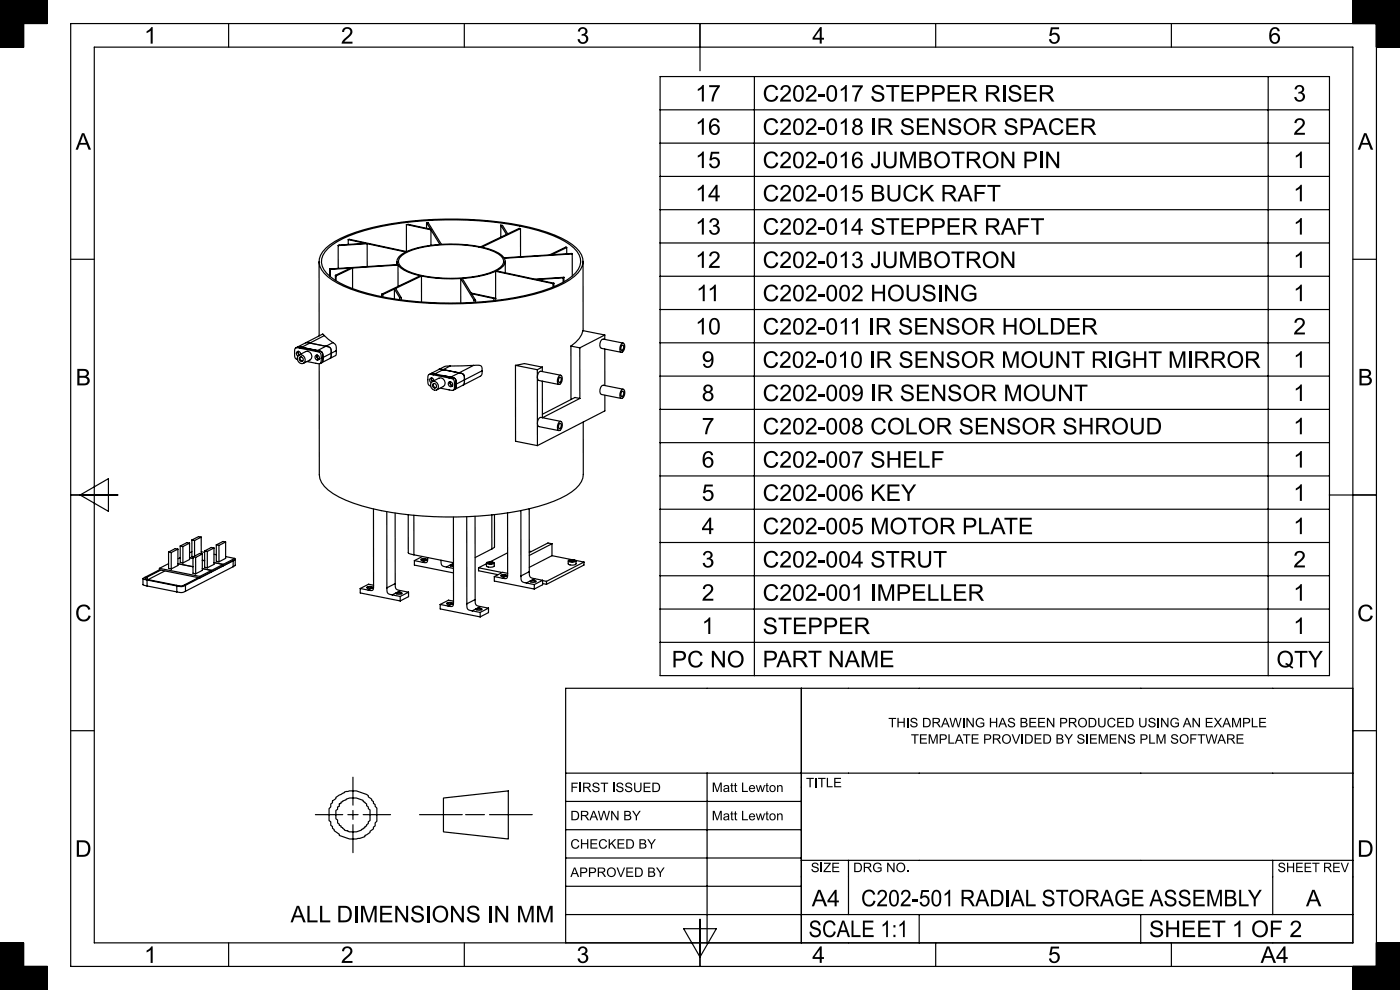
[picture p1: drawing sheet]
<svg xmlns="http://www.w3.org/2000/svg" width="297mm" height="210mm" viewBox="0 0 297 210" stroke-linecap="round" stroke-linejoin="round" font-family="sans-serif">
<g fill="none" stroke="#000" stroke-width=".25">
<path d="M0 .9h10M0 .8h10M0 .7h10M0 .6h10M0 .5h10M0 .4h10M0 .3h10M0 .2h10M0 .1h10M0 10h5M0 9.9h5M0 9.8h5"/>
<path d="M0 9.7h5M0 9.6h5M0 9.5h5M0 9.4h5M0 9.3h5M0 9.2h5M0 9.1h5M0 9h5M0 8.9h5M0 8.8h5M0 8.7h5M0 8.6h5"/>
<path d="M0 8.5h5M0 8.4h5M0 8.3h5M0 8.2h5M0 8.1h5M0 8h5M0 7.9h5M0 7.8h5M0 7.7h5M0 7.6h5M0 7.5h5M0 7.4h5"/>
<path d="M0 7.3h5M0 7.2h5M0 7.1h5M0 7h5M0 6.9h5M0 6.8h5M0 6.7h5M0 6.6h5M0 6.5h5M0 6.4h5M0 6.3h5M0 6.2h5"/>
<path d="M0 6.1h5M0 6h5M0 5.9h5M0 5.8h5M0 5.7h5M0 5.6h5M0 5.5h5M0 5.4h5M0 5.3h5M0 5.2h5M0 5.1h5M0 5h5"/>
<path d="M0 4.9h10M0 4.8h10M0 4.7h10M0 4.6h10M0 4.5h10M0 4.4h10M0 4.3h10M0 4.2h10M0 4.1h10M0 4h10M0 3.9h10M0 3.8h10"/>
<path d="M0 3.7h10M0 3.6h10M0 3.5h10M0 3.4h10M0 3.3h10M0 3.2h10M0 3.1h10M0 3h10M0 2.9h10M0 2.8h10M0 2.7h10M0 2.6h10"/>
<path d="M0 2.5h10M0 2.4h10M0 2.3h10M0 2.2h10M0 2.1h10M0 2h10M0 1.9h10M0 1.8h10M0 1.7h10M0 1.6h10M0 1.5h10M0 1.4h10"/>
<path d="M0 1.3h10M0 1.2h10M0 1.1h10M0 1h10M5 5v5h-5v-10h10v5h-10M20 10h267v190h-267zM48.5 5v5M98.5 5v5M140 16.2h142v127.1h-142zM148.5 5v10M160 16.2v127.1M198.5 5v5"/>
<path d="M248.5 5v5M269 16.2v127.1M287 5v-5h10v10h-5M287 .9h10M287 .8h10M287 .7h10M287 .6h10M287 .5h10M287 .4h10M287 .3h10M287 .2h10M287 .1h10"/>
<path d="M287 4.9h10M287 4.8h10M287 4.7h10M287 4.6h10M287 4.5h10M287 4.4h10M287 4.3h10M287 4.2h10M287 4.1h10M287 4h10M287 3.9h10M287 3.8h10"/>
<path d="M287 3.7h10M287 3.6h10M287 3.5h10M287 3.4h10M287 3.3h10M287 3.2h10M287 3.1h10M287 3h10M287 2.9h10M287 2.8h10M287 2.7h10M287 2.6h10"/>
<path d="M287 2.5h10M287 2.4h10M287 2.3h10M287 2.2h10M287 2.1h10M287 2h10M287 1.9h10M287 1.8h10M287 1.7h10M287 1.6h10M287 1.5h10M287 1.4h10"/>
<path d="M287 1.3h10M287 1.2h10M287 1.1h10M287 1h10M292 5v200M292 10h5M292 9.9h5M292 9.8h5M292 9.7h5M292 9.6h5M292 9.5h5M292 9.4h5"/>
<path d="M292 9.3h5M292 9.2h5M292 9.1h5M292 9h5M292 8.9h5M292 8.8h5M292 8.7h5M292 8.6h5M292 8.5h5M292 8.4h5M292 8.3h5M292 8.2h5"/>
<path d="M292 8.1h5M292 8h5M292 7.9h5M292 7.8h5M292 7.7h5M292 7.6h5M292 7.5h5M292 7.4h5M292 7.3h5M292 7.2h5M292 7.1h5M292 7h5"/>
<path d="M292 6.9h5M292 6.8h5M292 6.7h5M292 6.6h5M292 6.5h5M292 6.4h5M292 6.3h5M292 6.2h5M292 6.1h5M292 6h5M292 5.9h5M292 5.8h5"/>
<path d="M292 5.7h5M292 5.6h5M292 5.5h5M292 5.4h5M292 5.3h5M292 5.2h5M292 5.1h5M292 5h5M297 5h-282v200h282M140 23.3h142M140 30.4h142M140 37.4h142"/>
<path d="M15 55h5M67.7 55.5v15.7M69.1 52.6a24.9 24.9 0 0 1 11.7-4.7 78.8 78.8 0 0 1 33.6 .8 19.4 19.4 0 0 1 7.8 3.9 3.5 3.5 0 0 1 .4 5.3 16.8 16.8 0 0 1-7.3 4 76.1 76.1 0 0 1-39.2 0 16.8 16.8 0 0 1-7.3-3.9 3.5 3.5 0 0 1 .3-5.4zM69.6 52.7a24.5 24.5 0 0 1 11.5-4.7 77.4 77.4 0 0 1 32.9 .9 19.1 19.1 0 0 1 7.8 3.7 3.4 3.4 0 0 1 .3 5.3 16.4 16.4 0 0 1-7.2 3.8 74.7 74.7 0 0 1-38.4 .1 16.5 16.5 0 0 1-7.2-3.9 3.4 3.4 0 0 1 .3-5.2zM70 57v.2M70 57v1.6M70 57.2l4.3-.3-3.1 1.5M70 57.2v1.5M71.2 58.4l.1 .1M71.2 58.4v1.1M71.3 58.5v1.1M71.7 52.1v4.8"/>
<path d="M73.9 50.8l3.6 .8-5.8 .5M73.9 50.8h.2l12.1 2.6M73.9 50.8v1M74.8 56.9l-3.5 1.6M74.8 56.9v4.3M77.9 51.7l8.2 1.8a2.55 2.55 0 0 0-1.9 2.1l.2 .5-14.4 .9M77.9 51.7l-6.2 .4M77.9 51.7v4.8M84.2 55.5v.6M84.4 56.2l-9.6 .7M84.4 56.2v4.5M84.4 56.2a7.3 7.3 0 0 0 4.7 2.3l-8.1 3.9"/>
<path d="M85.2 54.2a16.8 16.8 0 0 1 9.1-2.3 25.2 25.2 0 0 1 10.6 1.5 2.55 2.55 0 0 1 1.9 2.3 3.3 3.3 0 0 1-2.1 1.9 28.2 28.2 0 0 1-18.2-.1 2.55 2.55 0 0 1-1.9-2.3zM86.2 47.6l5.2 1.2M86.2 47.6v5.8M89.4 58.6l-5.5 2.6 1.2 2M89.4 58.6v5.4M89.4 58.6a32.3 32.3 0 0 0 8.3 .5M90.5 47.2l.8 1.4-4.7-1h-.4M90.5 47.2h.3l2.8 4.6a33.3 33.3 0 0 1 8.4 .6l5.4-2.7-1.2-1.9M90.5 47.2v1.2M91.4 48.8l1.9 3a22.2 22.2 0 0 0-7.1 1.6M91.4 48.8v3.2M97.7 59.1l2.9 4.6"/>
<path d="M97.7 59.1v5.1M105.1 57.6a20.3 20.3 0 0 1-7 1.5l1.9 3.1 5.2 1.1M105.1 57.6v5.7M105.1 57.6l12.2 2.6M106.2 47.8h.4l1.1 1.8 2.4-1.2 .3 .1M106.2 47.8v2.5M107.2 55.4v2.5M110.4 48.5l-8.2 3.9a8.6 8.6 0 0 1 4.7 2.3l9.7-.6 3.5-1.7 .1 .1M110.4 48.5v6M119.5 58.9l-5.6 .4 3.6 .8M119.5 58.9v1M119.6 58.8l-.1 .1"/>
<path d="M119.6 58.8v1M120.2 52.5l-3.2 1.5 4.3-.2 .1 .1M120.2 52.5v1.3M121.4 53.9l-14.4 .9a1.62 1.62 0 0 1-.8 2.2l-.9 .5 8.2 1.7 6.1-.4M121.4 53.9v4.7M123.7 55.4v14.7M140 44.5h142M140 51.5h142M140 58.6h142M287 55h5M63.1 73.6l-.4 .2M63.1 73.6l.9 .1"/>
<path d="M63.2 75.5a.95 .95 0 0 1 1.4 .3 .95 .95 0 0 1-.5 1.3 1.1 1.1 0 0 1-.9-1.6zM63.3 74.5l-.1 .4 .2 .4 1.5-.7a1.02 1.02 0 0 1 1.2 .5 1.02 1.02 0 0 1-.3 1.2l-1.4 .8M63.3 74.5v.4l.2 .4M63.6 73.9a.69 .69 0 0 0-1.1 .3v.4a1.62 1.62 0 0 0 .4 1.6l.2 .1M63.6 73.9l3.4 .6M63.8 75.7a.56 .56 0 0 0-.1 .6 .56 .56 0 0 0 .5 .3M63.8 75.1l-.3-.5-.3-.1-.3 .5 .3 .5M64 73.7l-.4 .2M64 73.7l3.4 .7M64.9 72.7l.8 .1M64.9 72.7l-1.8 .9M65.7 72.8l-1.7 .9"/>
<path d="M65.7 72.8l3.4 .6M67 74.5a1.08 1.08 0 0 1 1.1 1.5M67.2 75.3v.4l.2 .4 .3 .1-.3-.2-.2-.3 .1-.4M67.4 74.4a1.08 1.08 0 0 1 1.1 1.4M67.4 74.4l-.4 .1M67.7 77.2v23.5a4.4 4.4 0 0 0 1.9 3.2 29.9 29.9 0 0 0 13.4 4.8 78.8 78.8 0 0 0 31.2-1.3 18.4 18.4 0 0 0 8.6-4.5l.8-1.5 .1-.8v-11.1M68.1 76a.79 .79 0 0 1-.4 1.2l-2.6-.5M68.3 76.9l-.4 .2M68.5 75.8v.7l-.2 .4M68.5 75.8l-.4 .2M68.5 75.8l-.1 .9-.1 .2M68.8 71.2l-3.1 1.6"/>
<path d="M68.8 71.2l1.8 1.5M68.8 71.2l-.4-.3-3.5 1.8M69.1 73.4a1.08 1.08 0 0 1 1.2 1.5M69.1 73.4l-1.7 1M70 76l-1.7 .9M70.3 74.9l-.1 .7-.1 .4M70.3 74.9l-1.8 .9M70.3 74.9l-.1 .9-.2 .2M70.6 72.7l-1.5 .7M70.6 72.7a1.38 1.38 0 0 1 .7 1.7M71.3 74.4l-1 .5M71.3 74.4l-.1 1-1.2 .6"/>
<path d="M81 62.4l.2 .1M81 62.4v.5M81.2 62.5v.5M83.7 61.3l-2.5 1.2M83.7 61.3l1.1 1.8M83.7 61.3v2.1M84.8 63.1l.3 .1M84.8 63.1v.5M85.1 63.2v.4M91.9 79.5a.69 .69 0 0 0-1.1 .3v.4a1.62 1.62 0 0 0 .3 1.6l.3 .1M91.9 79.5l3.4 .7M92.2 79.3l-.3 .2"/>
<path d="M92.2 79.3l-.7-.1-.5 .2M92.2 79.3l3.4 .7M93.1 78.4l-1.7 .9M93.1 78.4h.9M94 78.4l-1.8 .9M94 78.4l3.4 .7M95.5 77.6l-1.5 .8M95.5 77.6h-.2a3 3 0 0 0-2.2 .8M95.6 80l-.3 .2M95.6 80a1.08 1.08 0 0 1 1.2 1.5M97.4 79.1a1.08 1.08 0 0 1 1.1 1.5M97.4 79.1l-1.8 .9"/>
<path d="M100.5 77.5h1.1a.8 .8 0 0 1 .7 1.1M100.5 77.5l-3.1 1.6M100.5 77.5l-5 .1M100.6 63.7v.4M100.9 63.7h-.3M100.9 63.7v.4M102.3 78.6l-3.8 2M102.3 78.6v.2a.91 .91 0 0 1-.4 1l-3.6 1.9M104.8 63.3l-4.8-1 .9 1.4M104.8 63.3v.5M105.2 63.3h-.4M105.2 63.3v.4"/>
<path d="M109.4 77.5l1.9-.4 3.8 .8M109.4 77.5l4.6 .9M109.4 77.5v16.1l4.6 .9M114 78.4v16.1M115.1 77.9l-1.1 .5M115.1 77.9v.9M117.3 60.2v.7M117.5 60.1l-.2 .1M117.5 60.1v.7M118.6 79.7l.3-.1a1.14 1.14 0 0 1-.4 1.9 1.32 1.32 0 0 1 .1-1.8zM119 79.6l-4.3-.9a1.25 1.25 0 0 0-.4 2l4.3 .9M121.1 73.4v11.4"/>
<path d="M121.1 73.4l1.9 .4M123 73.8v10.7M128.3 71.1l-4.6-1a5.4 5.4 0 0 1-2.6 3.3M128.3 71.1l-5.3 2.7M128.3 71.1v.9M128.3 74v7.8M131.9 72.9l.2-.1a1.14 1.14 0 0 1-.3 1.9 1.32 1.32 0 0 1 .1-1.8zM132 73.2h.2a.71 .71 0 0 1-.4 1.1 .86 .86 0 0 1 .2-1.1zM132.2 72.8l-4.2-.9a1.25 1.25 0 0 0-.4 2l4.2 .8M140 65.7h142M140 72.7h142M140 79.8h142"/>
<path d="M91.6 80.2l-.1 .4 .2 .3 1.4-.7a1.02 1.02 0 0 1 1.2 .5 1.02 1.02 0 0 1-.3 1.3l-1.4 .7M91.6 80.2v.4l.2 .3M91.6 80.2l.3 .2 .2 .4M91.6 80.2h-.3l-.2 .3 .1 .4 .3 .3M91.6 81a1 1 0 0 1 1.3 .4 1 1 0 0 1-.3 1.3 1.05 1.05 0 0 1-1.1-.5 1.05 1.05 0 0 1 .1-1.2zM92 81.3l-.1 .4 .1 .3 .5 .2M95.3 80.2a1.08 1.08 0 0 1 1.1 1.5M96 81.8l-.3-.1-.2-.7-.1 .3 .2 .4 .4 .2M96.4 81.7a.79 .79 0 0 1-.5 1.1l-2.5-.5M96.5 82.6l-.3 .2M96.8 81.5l-.4 .2M96.8 81.5l-.1 .8-.2 .3"/>
<path d="M98.3 81.7l-1.8 .9M98.5 80.6v.8l-.2 .3M98.5 80.6l-1.7 .9M115.1 80.9v7.7l7.9-4.1M118.6 89.5l.3-.1a1.14 1.14 0 0 1-.4 1.9 1.32 1.32 0 0 1 .1-1.8zM118.8 80h.1a.71 .71 0 0 1-.3 1.1 .86 .86 0 0 1 .2-1.1zM118.8 89.8h.2a.71 .71 0 0 1-.4 1.1 .86 .86 0 0 1 .2-1.1zM119 89.4l-4.3-.9a1.25 1.25 0 0 0-.4 2l4.3 .8M123 84.5l-1-.2-6.9 3.6M128.3 83.8v3.4l-14.3 7.3M131.9 82.7l.2-.1a1.14 1.14 0 0 1-.3 1.9 1.32 1.32 0 0 1 .1-1.8zM132 83h.2a.71 .71 0 0 1-.4 1.1 .86 .86 0 0 1 .2-1.1z"/>
<path d="M132.2 82.6l-4.2-.9a1.25 1.25 0 0 0-.4 2l4.2 .8M140 86.8h142M140 93.9h142M15 105h10M17 105l6-3.5v7zM35.8 117.1v3.5l.5 .1M35.8 117.1l.5 .1M35.8 119.6l-2 1M36.3 117.2v3.5M37.7 116.5l-1.4 .7M37.7 116.5l-.5-.1-1.4 .7M37.7 116.5v3.5l-1.4 .7"/>
<path d="M37.7 119.6l3.2 .6M38.2 115.8v3.5l.6 .1M38.2 115.8l.6 .1M38.2 118.3l-.5 .2M38.8 115.9v3.5M40.2 115.2l-1.4 .7M40.2 115.2l-.6-.1-1.4 .7M40.2 115.2v3.5l-1.4 .7M40.2 118.3l.7 .1M40.7 114.6v3.4l.3 .1M40.7 114.6l.6 .1M40.7 117l-.5 .3"/>
<path d="M40.9 118.1v3.5l.6 .1M40.9 118.1l.6 .1M41.3 114.7v3.3M41.5 118.2v3.5M42.7 113.9l-.1 3.6M42.7 113.9l-.6-.1-1.4 .8M42.7 113.9l-1.4 .8M42.7 117l.7 .2M42.9 117.5v3.5l-1.4 .7M42.9 117.5l-1.4 .7M42.9 117.5l-.5-.1-1.5 .7M42.9 118.8l.5 .1"/>
<path d="M43.4 116.9v3.4l.6 .1M43.4 116.9l.6 .1M44 117v3.4M45.4 116.2v3.5l-1.4 .7M45.4 116.2l-1.4 .8M45.4 116.2l-.6-.1-1.4 .8M45.4 117.6l.5 .1M45.4 119.3l1.9 .4v.3M45.9 115.6v3.5l.6 .1M45.9 115.6l.6 .1M46.5 115.7v3.5M47.9 115v3.4l-1.4 .8"/>
<path d="M47.9 115l-.6-.1-1.4 .7M47.9 115l-1.4 .7M47.9 118.1l1.9 .4M49.8 118.5l-7.4 3.8M49.8 118.5v.3l-10.5 5.4M49.8 118.6l.1 .1-.4 .2v1.3M49.9 118.6v1.3l-.4 .3M79.2 108v16.1M82.1 108.5v16.2M83.8 108.8v15M86.6 109.2v8l1.2 .5M87.8 109.3v8.4"/>
<path d="M87.8 117.7l8.4 1.7M87.9 118.9l1.7 .4M87.9 118.9v1l8.3 1.6M89.3 118.6l.9-.1 .4 .2-.4 .2a.69 .69 0 0 1-.9-.3zM89.6 118l-1.7 .9M90.5 118.8a.8 .8 0 0 0-1.1 0M90.5 118.8l-.9 .5M90.7 118.7l-.2 .1M90.7 118.3v.5a.53 .53 0 0 1-.2 .5 .53 .53 0 0 1-.6 0h-.3M93.6 118.8v.5a.95 .95 0 0 0 1.1 1M95.6 119.8l-.9 .5M95.6 119.8v.2l.6 .1"/>
<path d="M96.2 109.7v17.8M96.2 119.5l-.6 .3M96.2 119.7l-.6 .1M96.2 119.8l-.6 .2M99 109.6v18.5M100.8 109.5v17.7M103.2 119.6l-1.7 .8M103.3 119.3l.3-.1a1.23 1.23 0 0 1 1.3 .2 1.43 1.43 0 0 1-1.7 0zM103.7 119.4h.7l-.6 .1zM104.2 119.3l-.7 .2 .5 .1 .5-.1M104.3 109.2v7.2M104.3 116.4l-3.5 1.9"/>
<path d="M104.9 119.4v.7a1.43 1.43 0 0 1-1.7 0v-.7M104.9 109.2v6.8l-.6 .4M107.7 108.8v12.8M107.7 117.3l-3.7 1.9M110.5 108.3v13.9M112.3 107.9v13.4M112.3 116.9l.4 .1M117.1 115.3l-.9-.1-3.9 2M117.1 115.3l-4.8 2.5M117.1 115.3v2.6M117.1 117.9l-4.8 2.5M117.1 117.9l4.2 .8"/>
<path d="M120.7 118.8l.3-.1a1.23 1.23 0 0 1 1.2 .3 1.43 1.43 0 0 1-1.7 0zM121 118.9h.8l-.3 .2-.5-.1zM121.5 118.8l-.6 .2 .5 .1 .5-.1M122.2 118.9l1.7 .3M122.2 119v.6a1.43 1.43 0 0 1-1.7 0v-.6M123.9 119.2l-8 4.1M123.9 119.2v.7l-8 4M140 101h142M140 108h142M140 115.1h142M282 105h10M30.3 122.7v1.3l.9 .3"/>
<path d="M31.2 123v1.3M31.2 123l6.3 1.3M31.2 124.3l6.3 1.3M31.2 122.4l-.4 .4 7.5 1.5 .6-.1 3.2-1.7M31.2 122.4v.5M33.8 120.6v.3M33.8 120.6l8.6 1.7M33.8 120.9l8.6 1.7M33.8 120.9l-3.5 1.8 .9 .3M34.1 120.9l-2.9 1.5M35 121.1l-3.6 1.8M37.5 124.3v1.3"/>
<path d="M39.3 124.2v1.2M39.3 124.2l-.7 .2-1.1-.1M39.3 125.4l-.7 .3-1.1-.1M42.4 122.3v.3M42.9 120.6l2 .4v.3l-2.5 1.3M49.5 120.2l-10.2 5.2M76.4 124.8v1l8.5 1.7M76.4 124.8l1.7 .4M77.8 124.5l.9-.1 .4 .2-.4 .2a.69 .69 0 0 1-.9-.3zM79 124.7a.8 .8 0 0 0-1.1 0M79 124.7l-.9 .5M79.2 124.6l-.2 .1"/>
<path d="M79.2 124.1a.79 .79 0 0 1-.4 1.2l-.7-.1M79.2 124.1l-1-.2-1.8 .9M82.1 124.7a1.08 1.08 0 0 0 1.1 1.5M83.2 126.2l1.7 .3M83.8 123.8l-1.7 .9M83.8 123.8a1.08 1.08 0 0 0 1.2 1.5M84.1 125.7l-.9 .5M84.1 125.7h.3a.69 .69 0 0 1 .9 .2l-.9 .1h-.3zM84.9 126.5v1M85 125.3l-.9 .4M85 125.3l1.7 .3M85.2 126a.8 .8 0 0 0-1.1 0"/>
<path d="M86.7 125.6l-1.8 .9M86.7 125.6v1l-1.8 .9M93.4 128.2v1l8.5 1.7M93.4 128.2l1.7 .4M94.7 120.3l1.5 .3M94.8 127.9l.9-.1 .4 .2-.4 .2a.69 .69 0 0 1-.9-.3zM96 128.1a.8 .8 0 0 0-1.2 0M96 128.1l-.9 .5M96.2 128l-.2 .1M96.2 127.5a.79 .79 0 0 1-.5 1.2l-.6-.1M96.2 127.5l-1.1-.2-1.7 .9M99 128.1a1.08 1.08 0 0 0 1.2 1.5"/>
<path d="M100.2 129.6l1.7 .3M100.8 127.2l-1.8 .9M100.8 127.2a1.08 1.08 0 0 0 1.1 1.5M101.1 129.1l-.9 .5M101.1 129.1l.2-.1a.69 .69 0 0 1 1 .3l-1 .1-.2-.1zM101.5 120.4l5 1M101.5 120.4v.7l4.2 .8M101.9 129.9v1M101.9 128.7l-.8 .4M101.9 128.7l1.7 .3M102.2 129.3a.8 .8 0 0 0-1.1 0M103.6 129l-1.7 .9"/>
<path d="M103.6 129v.9l-1.7 1M104.9 122.3v1l8.4 1.6M104.9 122.3l1.7 .3M106.2 122l.9-.1 .4 .2-.3 .2a.69 .69 0 0 1-1-.3zM107.4 122.2a.8 .8 0 0 0-1.1 0M107.4 122.2l-.8 .4M107.7 122.1l-.3 .1M107.7 121.6a.79 .79 0 0 1-.5 1.1l-.6-.1M107.7 121.6l-1.1-.2-1.7 .9M110.5 122.2a1.08 1.08 0 0 0 1.1 1.5M111.6 123.7l1.7 .3M112.3 121.3l-1.8 .9"/>
<path d="M112.3 121.3a1.08 1.08 0 0 0 1.1 1.5M112.5 123.2l-.9 .5M112.5 123.2l.3-.1a.69 .69 0 0 1 .9 .3l-.9 .1-.4-.2zM113.3 124v.9M113.4 122.8l-.9 .4M113.4 122.8l1.7 .3M113.7 123.4a.8 .8 0 0 0-1.2 0M115.1 123.2l.8 .1M115.1 123.1l-1.8 .9M115.1 123.1v.9l-1.8 .9M115.1 123.8l.8 .1M115.9 123.3v.6"/>
<path d="M140 122.1h142M140 129.2h142M140 136.3h142M15 155h5M170 146v54M287 155h5M287 146h-167v54M66.9 172.8h5.8M71.3 169.1l.7-.5a5.5 5.5 0 0 1 6.1 .2v.2l.8 .5v.3l.3 .2v.4l.4 .3v.3a1.81 1.81 0 0 1 .3 1.8v1.4l-.3 .4v.6l-.4 .2v.4l-.7 .5v.3l-1.1 .6v.3l-.4 .1a6 6 0 0 1-5-.4v-.2l-1.1-.8v-.2l-.4-.3v-.4l-.3-.2v-.8l-.4-.2v-2.6l.4-.3v-.7l.3-.2v-.4l.8-.5zM72.3 170.2l.8-.4a4.2 4.2 0 0 1 3.9 0v.2l.8 .5v.4l.3 .3v.3a.92 .92 0 0 1 .4 1.1v.7a.92 .92 0 0 1-.4 1v.4l-.3 .2v.3l-.8 .5a3.3 3.3 0 0 1-3.2 .6v-.1a.9 .9 0 0 1-1.1-.6l-.4-.2v-.2l-.3-.1v-.3l-.4-.2v-.7a.92 .92 0 0 1-.3-1v-.2a.92 .92 0 0 1 .3-1v-.5l.4-.2v-.5l.3-.1zM73.8 172.8h2.2M74.9 164.9v5.9"/>
<path d="M74.9 171.9v1.9M74.9 174.9v6M77 172.8h5.8M89 172.8h9.1M94.1 169.3l13.7-1.5v10.2l-13.7-1.5zM98.8 172.8h4M103.9 172.8h9M120 164h167M120 170h50M120 176h50M150 164v36M120 182h50"/>
<path d="M120 188h50M120 194h167M145 197h7l-3.5 6zM148.5 195v10M170 182.5h117M180 182.5v11.5M195 194v6M242 194v6M270 182.5v11.5M0 205h10v5h-10v-10h5v5M0 210h10M0 209.9h10"/>
<path d="M0 209.8h10M0 209.7h10M0 209.6h10M0 209.5h10M0 209.4h10M0 209.3h10M0 209.2h10M0 209.1h10M0 209h10M0 208.9h10M0 208.8h10M0 208.7h10"/>
<path d="M0 208.6h10M0 208.5h10M0 208.4h10M0 208.3h10M0 208.2h10M0 208.1h10M0 208h10M0 207.9h10M0 207.8h10M0 207.7h10M0 207.6h10M0 207.5h10"/>
<path d="M0 207.4h10M0 207.3h10M0 207.2h10M0 207.1h10M0 207h10M0 206.9h10M0 206.8h10M0 206.7h10M0 206.6h10M0 206.5h10M0 206.4h10M0 206.3h10"/>
<path d="M0 206.2h10M0 206.1h10M0 206h10M0 205.9h10M0 205.8h10M0 205.7h10M0 205.6h10M0 205.5h10M0 205.4h10M0 205.3h10M0 205.2h10M0 205.1h10"/>
<path d="M0 205h10M0 204.9h5M0 204.8h5M0 204.7h5M0 204.6h5M0 204.5h5M0 204.4h5M0 204.3h5M0 204.2h5M0 204.1h5M0 204h5M0 203.9h5"/>
<path d="M0 203.8h5M0 203.7h5M0 203.6h5M0 203.5h5M0 203.4h5M0 203.3h5M0 203.2h5M0 203.1h5M0 203h5M0 202.9h5M0 202.8h5M0 202.7h5"/>
<path d="M0 202.6h5M0 202.5h5M0 202.4h5M0 202.3h5M0 202.2h5M0 202.1h5M0 202h5M0 201.9h5M0 201.8h5M0 201.7h5M0 201.6h5M0 201.5h5"/>
<path d="M0 201.4h5M0 201.3h5M0 201.2h5M0 201.1h5M0 201h5M0 200.9h5M0 200.8h5M0 200.7h5M0 200.6h5M0 200.5h5M0 200.4h5M0 200.3h5"/>
<path d="M0 200.2h5M0 200.1h5M48.5 200v5M98.5 200v5M198.5 200v5M248.5 200v5M287 210h10M287 209.9h10M287 209.8h10M287 209.7h10M287 209.6h10M287 209.5h10"/>
<path d="M287 209.4h10M287 209.3h10M287 209.2h10M287 209.1h10M287 209h10M287 208.9h10M287 208.8h10M287 208.7h10M287 208.6h10M287 208.5h10M287 208.4h10M287 208.3h10"/>
<path d="M287 208.2h10M287 208.1h10M287 208h10M287 207.9h10M287 207.8h10M287 207.7h10M287 207.6h10M287 207.5h10M287 207.4h10M287 207.3h10M287 207.2h10M287 207.1h10"/>
<path d="M287 207h10M287 206.9h10M287 206.8h10M287 206.7h10M287 206.6h10M287 206.5h10M287 206.4h10M287 206.3h10M287 206.2h10M287 206.1h10M287 206h10M287 205.9h10"/>
<path d="M287 205.8h10M287 205.7h10M287 205.6h10M287 205.5h10M287 205.4h10M287 205.3h10M287 205.2h10M287 205.1h10M287 205h10M292 200h5v10h-10v-5M292 204.9h5M292 204.8h5"/>
<path d="M292 204.7h5M292 204.6h5M292 204.5h5M292 204.4h5M292 204.3h5M292 204.2h5M292 204.1h5M292 204h5M292 203.9h5M292 203.8h5M292 203.7h5M292 203.6h5"/>
<path d="M292 203.5h5M292 203.4h5M292 203.3h5M292 203.2h5M292 203.1h5M292 203h5M292 202.9h5M292 202.8h5M292 202.7h5M292 202.6h5M292 202.5h5M292 202.4h5"/>
<path d="M292 202.3h5M292 202.2h5M292 202.1h5M292 202h5M292 201.9h5M292 201.8h5M292 201.7h5M292 201.6h5M292 201.5h5M292 201.4h5M292 201.3h5M292 201.2h5"/>
<path d="M292 201.1h5M292 201h5M292 200.9h5M292 200.8h5M292 200.7h5M292 200.6h5M292 200.5h5M292 200.4h5M292 200.3h5M292 200.2h5M292 200.1h5"/>
<circle cx="63.9" cy="76.2" r=".47"/>
<circle cx="67.3" cy="75.9" r=".51"/>
<circle cx="92.1" cy="81.9" r=".47"/>
<circle cx="95.6" cy="81.5" r=".51"/>
</g>
<g font-size="4.9">
<text x="30.6" y="9.3">1</text>
<text x="72.3" y="9.3">2</text>
<text x="122.3" y="9.3">3</text>
<text x="172.3" y="9.3">4</text>
<text x="222.3" y="9.3">5</text>
<text x="269.1" y="9.3">6</text>
<text x="147.5" y="21.5">17</text>
<text x="161.8" y="21.6">C202-017 STEPPER RISER</text>
<text x="274.4" y="21.5">3</text>
<text x="147.5" y="28.6">16</text>
<text x="161.8" y="28.6">C202-018 IR SENSOR SPACER</text>
<text x="274.4" y="28.6">2</text>
<text x="16" y="31.8">A</text>
<text x="147.5" y="35.6">15</text>
<text x="161.8" y="35.7">C202-016 JUMBOTRON PIN</text>
<text x="274.4" y="35.6">1</text>
<text x="288" y="31.8">A</text>
<text x="147.5" y="42.7">14</text>
<text x="161.8" y="42.7">C202-015 BUCK RAFT</text>
<text x="274.4" y="42.7">1</text>
<text x="147.5" y="49.8">13</text>
<text x="161.8" y="49.8">C202-014 STEPPER RAFT</text>
<text x="274.4" y="49.8">1</text>
<text x="147.5" y="56.8">12</text>
<text x="161.8" y="56.9">C202-013 JUMBOTRON</text>
<text x="274.4" y="56.8">1</text>
<text x="147.7" y="63.9">11</text>
<text x="161.8" y="63.9">C202-002 HOUSING</text>
<text x="274.4" y="63.9">1</text>
<text x="147.5" y="70.9">10</text>
<text x="161.8" y="71">C202-011 IR SENSOR HOLDER</text>
<text x="274.4" y="70.9">2</text>
<text x="16" y="81.8">B</text>
<text x="148.9" y="78">9</text>
<text x="161.8" y="78">C202-010 IR SENSOR MOUNT RIGHT MIRROR</text>
<text x="274.4" y="78">1</text>
<text x="288" y="81.8">B</text>
<text x="148.9" y="85.1">8</text>
<text x="161.8" y="85.1">C202-009 IR SENSOR MOUNT</text>
<text x="274.4" y="85.1">1</text>
<text x="148.9" y="92.1">7</text>
<text x="161.8" y="92.1">C202-008 COLOR SENSOR SHROUD</text>
<text x="274.4" y="92.1">1</text>
<text x="148.9" y="99.2">6</text>
<text x="161.8" y="99.2">C202-007 SHELF</text>
<text x="274.4" y="99.2">1</text>
<text x="148.9" y="106.2">5</text>
<text x="161.8" y="106.3">C202-006 KEY</text>
<text x="274.4" y="106.2">1</text>
<text x="148.9" y="113.3">4</text>
<text x="161.8" y="113.3">C202-005 MOTOR PLATE</text>
<text x="274.4" y="113.3">1</text>
<text x="148.9" y="120.4">3</text>
<text x="161.8" y="120.4">C202-004 STRUT</text>
<text x="274.4" y="120.4">2</text>
<text x="15.9" y="131.8">C</text>
<text x="148.9" y="127.4">2</text>
<text x="161.8" y="127.4">C202-001 IMPELLER</text>
<text x="274.4" y="127.4">1</text>
<text x="287.9" y="131.8">C</text>
<text x="148.9" y="134.5">1</text>
<text x="161.8" y="134.5">STEPPER</text>
<text x="274.4" y="134.5">1</text>
<text x="142.5" y="141.6">PC NO</text>
<text x="161.8" y="141.5">PART NAME</text>
<text x="270.8" y="141.6">QTY</text>
<text x="15.9" y="181.8">D</text>
<text x="287.9" y="181.8">D</text>
<text x="61.6" y="195.6">ALL DIMENSIONS IN MM</text>
<text x="172.2" y="192.3">A4</text>
<text x="182.7" y="192.3">C202-501 RADIAL STORAGE ASSEMBLY</text>
<text x="277.1" y="192.3">A</text>
<text x="171.5" y="198.8">SCALE 1:1</text>
<text x="243.8" y="198.8">SHEET 1 OF 2</text>
<text x="30.6" y="204.3">1</text>
<text x="72.3" y="204.3">2</text>
<text x="122.3" y="204.3">3</text>
<text x="172.3" y="204.3">4</text>
<text x="222.3" y="204.3">5</text>
<text x="267.4" y="204.3">A4</text>
</g>
<g font-size="2.8">
<text x="188.5" y="154.3">THIS DRAWING HAS BEEN PRODUCED USING AN EXAMPLE</text>
<text x="193.2" y="157.8">TEMPLATE PROVIDED BY SIEMENS PLM SOFTWARE</text>
<text x="171" y="167">TITLE</text>
<text x="121" y="168">FIRST ISSUED</text>
<text x="151" y="168">Matt Lewton</text>
<text x="121" y="174">DRAWN BY</text>
<text x="151" y="174">Matt Lewton</text>
<text x="121" y="180">CHECKED BY</text>
<text x="172" y="185">SIZE</text>
<text x="181" y="185">DRG NO.</text>
<text x="271" y="185">SHEET REV</text>
<text x="121" y="186">APPROVED BY</text>
</g>
</svg>
